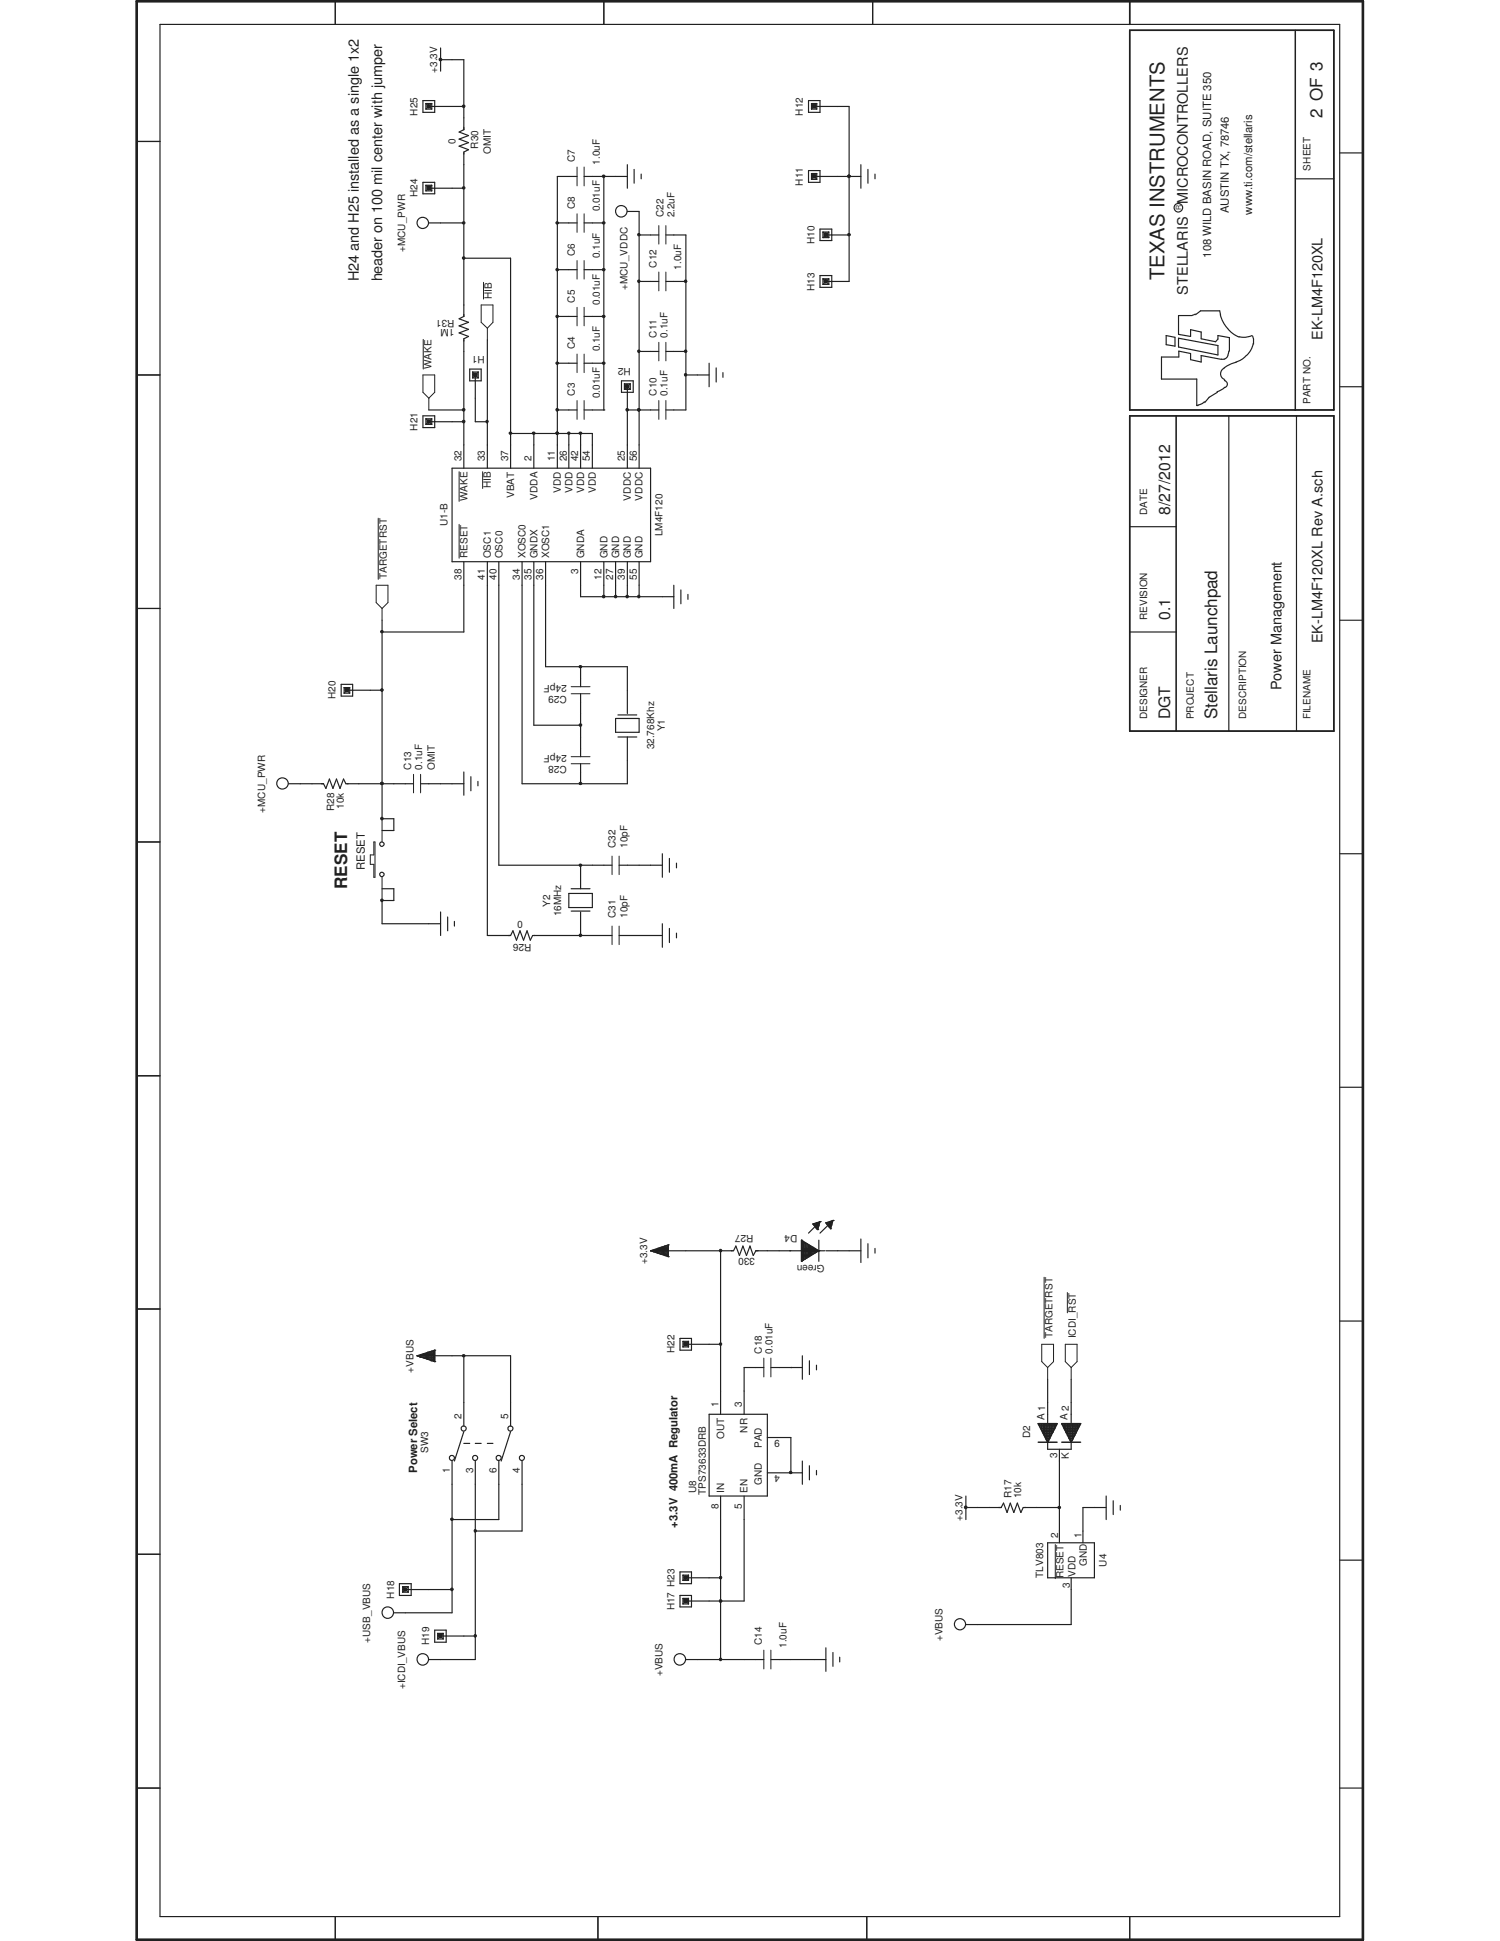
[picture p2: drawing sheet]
<svg xmlns="http://www.w3.org/2000/svg" width="216mm" height="279mm" viewBox="0 0 216 279" stroke-linecap="round" stroke-linejoin="round" font-family="sans-serif">
<g fill="none" stroke="#231f20" stroke-width=".17">
<path d="M23 3.5h169.8v272.4h-169.8zM48.3 .2v3.3M60.9 14.5h1.7v1.7h-1.7zM61.3 14.9v.8M61.3 14.9h.8M61.3 15.7h.8M61.3 14.9l.8 .8M61.7 15.3h5.1M62.1 14.9v.8M62.1 14.9l-.8 .8M63.4 8.6h3.4v10.1l-.7 .3 1.3 .5-1.3 .5 1.3 .5-1.3 .5 1.3 .5-.6 .4v23.7l-.7 .3 1.3 .5-1.3 .5 1.3 .5-1.3 .5 1.3 .5-.6 .4v18.6M63.4 6.9v3.3"/>
<path d="M86.9 .2v3.3M116.4 14.5h1.6v1.7h-1.6zM116.8 14.9v.8M116.8 14.9h.8M116.8 15.7h.8M116.8 14.9l.8 .8M117.2 15.3h5v25.2h-3.3M117.6 14.9v.8M117.6 14.9l-.8 .8M125.6 .2v3.3M19.7 20.4h3.3M60.9 26.2h1.7v1.7h-1.7z"/>
<path d="M61.3 26.7v.8M61.3 26.7h.8M61.3 27.5h.8M61.3 26.7l.8 .8M61.7 32.1h5.1M61.7 27.1h5.1M62.1 26.7v.8M62.1 26.7l-.8 .8M66.8 37.2h6.7v30.2M80.2 32.1h.1M80.2 38.8h.1M80.2 38.8h2.9"/>
<path d="M80.2 32.1h2.9M83.1 25.4h-2.9v42M84.1 38.8h2.8M84.1 32.1h2.8M84.1 25.4h6.2M86.9 38.8h.1M86.9 32.1h.1M86.9 25.4h.1M86.9 25.4v33.6M90.3 23.7v3.4M90.3 30.4h1.7v37M91.3 24.4v2"/>
<path d="M92 33.8h.1M92 33.8h2.8M92.3 25.1v.6M95.8 33.8h2.9v25.2h-2.9M116.4 24.6h1.6v1.6h-1.6zM116.8 25h.8M116.8 25v.8M116.8 25.8h.8M116.8 25l.8 .8M117.2 25.4h6.7M117.6 25v.8M117.6 25l-.8 .8"/>
<path d="M118 33h1.7v1.6h-1.7zM118 39.7h1.7v1.7h-1.7zM118.4 34.2h.9M118.4 33.4v.8M118.4 33.4h.9M118.4 33.4l.9 .8M118.9 33.8h3.3M119.3 33.4v.8M119.3 33.4l-.9 .8M122.2 25.4h.1M122.2 33.8h.1M123.9 23.7v3.4"/>
<path d="M124.9 24.4v2M125.9 25.1v.6M186.4 25.7h5.6M192.8 22h3.4M19.7 54h3.3M60.9 59.9h1.7v1.7h-1.7zM61.7 59h5.1M67.6 53.1h1.7v1.7h-1.7zM68 54.4h.8M68 53.6h.8M68 53.6v.8M68 53.6l.8 .8"/>
<path d="M68.4 54v6.7h1.7M68.8 53.6v.8M68.8 53.6l-.8 .8M70.1 48.9v18.5M80.2 52.3h.1M80.2 45.6h.1M80.2 59h.1M80.2 59h2.9M80.2 52.3h2.9M80.2 45.6h2.9M84.1 59h2.8M84.1 52.3h2.8"/>
<path d="M84.1 45.6h2.8M86.9 59h.1M86.9 52.3h.1M86.9 45.6h.1M89.5 54.8h1.6v1.7h-1.6zM89.9 56h.8M89.9 55.2v.8M89.9 55.2h.8M89.9 55.2l.8 .8M90.3 59h.1M90.3 59h4.5M90.3 55.7v11.7"/>
<path d="M90.7 55.2v.8M90.7 55.2l-.8 .8M92 59h.1M92 50.6h.1M92 40.5h.1M92 50.6h2.8M92 40.5h2.8M95.8 50.6h2.9M95.8 40.5h2.9M98.7 50.6h.1M98.7 40.5h.1M98.7 54h3.4"/>
<path d="M102.1 52.3v3.4M103.1 53v2M104.1 53.6v.7M118.4 40.1v.8M118.4 40.9h.9M118.4 40.1h.9M118.4 40.1l.9 .8M119.3 40.1v.8M119.3 40.1l-.9 .8M167.9 48.3l1.2 .3v1.2l-1.2-.2zM169.3 59.9v45.3M169.6 48.7l5.7 1v1.4l-5.7-1.1z"/>
<path d="M171.6 45.4h-2v2.7l1.8 .3v-.9l1.5 .3v1l2.1 .4 .3-.4v-.5l1.7 .3v1.9M172 45.2l-.4 .2M172.1 45.3l.7-.6h2.8l.1 .6M173.4 57.8l-.5 .4-.5 .1M175.2 56.5l-1.2 .7-.6 .8M175.6 45.3a4.9 4.9 0 0 0 2.8 3.2M175.8 51.7l-2.9-.5v.9l-1.5-.3v-.9l-1.7-.4v.9h-2.5v3.2h5.1v3.8h.2M176.2 53a.88 .88 0 0 0-.5 .8 .88 .88 0 0 0 .5 .8M176.2 54.8a.52 .52 0 0 1 .5 .5 .52 .52 0 0 1-.5 .5M176.2 54.7h.1M176.3 55.8l-.5 .3-.6 .3M176.7 51.1a.74 .74 0 0 1-.9 .6"/>
<path d="M176.9 50.5l-.2 .6M176.9 59.9v45.3M177.9 52.2l-.7 .2-1 .6M179.4 51.2l-.5 .5-1 .4M180.2 48.3l-.9 .2h-.9M180.3 48.4l.1 .4v.7M180.4 49.4l-.3 .8-.7 1M186.6 59.9v45.3M192.8 55.7h3.4M61.3 60.3h.8M61.3 60.3v.8M61.3 61.1h.8"/>
<path d="M61.3 60.3l.8 .8M61.7 60.7h5.1M62.1 60.3v.8M62.1 60.3l-.8 .8M65.1 67.4h28.5v13.5h-28.5zM73.5 62.4h11.8v5M76.8 62.4v5M80.2 62.4h.1M81.9 62.4v5M83.6 62.4v5M162.6 75.8h6.7M19.7 87.6h3.3"/>
<path d="M49.1 98.5h1.7v1.7h-1.7zM49.5 99h.8M49.5 99v.8M49.5 99.8h.8M49.5 99l.8 .8M50 99.4h5M50.3 99v.8M50.3 99l-.8 .8M55 89.3v28.6M66.8 80.9v10.1h-11.8M70.1 80.9v53.8h3.4l.3-.7 .5 1.3 .5-1.3 .6 1.3 .5-1.3 .4 1.3 .4-.6h11.4M71.8 80.9v43.6h16.3"/>
<path d="M75.1 80.9v31.9h15.2v-6.7M76.8 80.9v23.5h6.8M78.5 80.9v15.1h11.8v6.7M83.6 96h.1M83.6 80.9v5h13.4M83.6 96v2.8M83.6 99.9v9M86.9 80.9v5M88.6 85.9h.1M88.6 80.9v5M90.3 80.9v5M92 80.9v5"/>
<path d="M97 84.2v3.4M98 84.9v2M99 85.6v.7M162.6 91h6.7M192.8 89.3h3.4M41.5 112.8h5.1l.3 .7 .5-1.4 .5 1.4 .5-1.4 .5 1.4 .5-1.4 .4 .7h9.7M55 117.9h.1M55 112.8h.1M55 117.9h1.7v1.6h-1.7M60.5 112.8h6.3M66.8 111.1v3.4M67.8 111.8v2"/>
<path d="M68.8 112.5v.6M83.6 112.8h.1M83.6 109.9v2.9M88.6 103.4h3.4v2h-3.4zM88.9 106.1h2.8M88.9 102.9h2.8M19.7 121.2h3.3M55 129.6h.1M55 127.9h1.7v1.7h-1.7M55 129.6v3.4h8.4M63.4 131.3v3.4M64.4 132v2"/>
<path d="M65.4 132.6v.7M81.9 128.6h3.4v2h-3.4zM82.2 127.9h2.7M82.2 131.1h2.7M83.6 124.5h.1M83.6 134.7h.1M83.6 124.5v3.4M83.6 131.3v3.4M89.1 134.7h6.2M89.1 124.5h6.2M95.3 122.9v3.4M95.3 133v3.4"/>
<path d="M96.4 123.6v2M96.4 133.6v2.1M97.4 124.2v.7M97.4 134.3v.7M192.8 122.9h3.4M19.7 154.9h3.3M192.8 156.5h3.4M94 179.9v.2M94.3 179.8v.5M94.5 179.8v.5M94.8 179.7v.7M95 179.6v.9"/>
<path d="M95.3 179.5v1.1M95.5 179.5v1.1M95.8 179.4v1.4M96 179.3v1.5M96.2 179.2h.1M96.2 179.9h-2.1v.3M96.2 179.7h-1.5v.7M96.2 179.5h-1v1.1M96.2 179.4h-.5v1.3M96.2 179.2v1.7M96.2 179.2l-2.6 .8M115.4 178.5h.1"/>
<path d="M115.4 178.5v3.1M115.4 179.5h1.6v1.1h-1.6M115.4 179h.8v2.1h-.8M115.4 178.9h.5v2.4M115.4 178.5l2.5 1.5M115.4 179.9h2.2M115.4 179.7h1.9M115.4 179.4h1.3M115.4 179.2h1M115.4 178.7h.2M115.5 178.6v2.8M115.7 178.7v2.7"/>
<path d="M116 178.9v2.2M116.4 179.2v1.7M116.5 179.2v1.6M116.7 179.4v1.4M116.8 179.5v1.1M117 176.2h.1M117 176.2l.5 .7M117 176.2h.9M117.1 176.4h.8M117.2 176.1v.3M117.2 179.7v.7M117.3 176.1v.5"/>
<path d="M117.3 179.7v.6M117.4 176.7h.4M117.5 179.8v.5M117.5 176.9l.2 .1M117.5 176.9h.3M117.7 177h.1M117.7 176v1M117.7 179.9v.2M117.9 175.9v.6h-.6M117.9 178.5v3.1M118 176h-.5v.9M118 175.9h.1"/>
<path d="M118 175.9l-1.6 1.6M118 175.9l-1 .3M118 175.9l-.3 1.1M118.9 176h.1M118.9 176h.9M118.9 176l.5 .7M119 176.2h.7M119 176v.2M119.2 176.5h.4M119.2 175.9v.5M119.4 176.7h.2M119.4 176.7l.1 .2"/>
<path d="M119.5 176.9h.1M119.5 175.8v1.1M119.7 175.7v.7h-.6M119.7 175.9l-1.7 1.6M119.8 175.9h-.4v.8M119.9 175.7h.1M119.9 175.7l-1 .3M119.9 175.7l-.4 1.2M123.9 178.4v3.3M124.9 179v2.1M125.9 179.7v.7M19.7 188.4h3.3"/>
<path d="M60 195.2h.1M60 195.2h13.5v10.1M60 195.2l2.6 .8M60.2 195.2h.1M60.4 195.1v.2M60.4 195.4h2.2M60.7 195v.4M60.9 194.9v.6M61 195.5h1.6M61.2 194.8v.7M61.4 194.7v.9M61.5 195.7h1.1"/>
<path d="M61.7 194.6v1.1M61.9 194.6v1.2M62 195.9h.6M62.2 194.5v1.4M62.4 194.4v1.6M62.6 196h.1M62.6 194.4h.1M62.6 194.4v1.6M62.6 194.4l-2.6 .8M62.6 194.5h-.5v1.4M62.6 194.6h-1v1.1M62.6 194.9h-1.6v.6"/>
<path d="M62.6 195h-2.1v.4M66.8 195.2v10.1M93.6 180h.1M93.6 180h12l.3-.6 .5 1.3 .5-1.3 .5 1.3 .5-1.3 .5 1.3 .4-.7h9.9M93.6 180l2.6 .9M93.8 180v.1M94.1 180.2h2.1M94.6 180.4h1.6M95.1 180.6h1.1M95.6 180.7h.6M96.2 180.9h.1M97.9 192.7h1.6v1.7h-1.6z"/>
<path d="M98.3 193.1v.8M98.3 193.1h.8M98.3 193.9h.8M98.3 193.1l.8 .8M98.7 193.5h5M99.1 193.1v.8M99.1 193.1l-.8 .8M103.7 180h.1M103.7 180v23.6M109.9 196.9h-2.8v6.7M111 196.9h4.5M113.8 196.9h.1"/>
<path d="M115.4 181.6h.1M115.4 181.4h.3M115.4 181.2h.5M115.4 180.9h1.1M115.4 180.7h1.4M115.4 180.4h1.9M115.4 180.2h2.2M115.5 195.2v3.3M116.5 195.9v2M117.5 196.5v.7M117.9 180h.1M117.9 180l-2.5 1.6"/>
<path d="M118.9 180h5M150.8 198.5v6.4M154.2 198.5v6.4M192.8 190.2h3.4M65.1 210.3v21.9h-8.4M66.8 206.1l-1.4 4.2M66.8 207.8h.8M68.4 210.3v28.6h-6.7M68.4 207.8h.9M70.1 207.8h.9M71.8 210.3v8.4h-6.7M73.5 206.1l-1.4 4.2"/>
<path d="M75.1 210.3v10.1h-6.7M102.1 203.6h8.3v11.7h-8.3zM103.7 215.3v23.6M107.1 215.3v15.2h-8.4M110.4 212h5.1M110.4 206.9h3.4v5.1M113.8 212h.1M115.5 210.3v3.4M116.5 211v2M117.5 211.7v.6M139 217h5.1l.3-.6 .5 1.3 .5-1.3 .5 1.3 .5-1.3 .5 1.3 .4-.7h5.2M139 215.3v3.4"/>
<path d="M150.8 207.6v1h3.4v-1M152.5 208.6v13.5M159.2 217h-3.3v5.1M159.2 215.3v3.4M160.2 216v2M161.2 216.7v.7M19.7 223.7h3.3M57.5 228h1.7v1.7h-1.7zM58 228.4h.8M58 228.4v.8M58 229.2h.8M58 228.4l.8 .8"/>
<path d="M58.3 228.8h6.8M58.8 228.4v.8M58.8 228.4l-.8 .8M62.6 234.7h1.6v1.7h-1.6zM63 235.1h.8M63 235.1v.8M63 235.9h.8M63 235.1l.8 .8M63.4 235.5h5M63.8 235.1v.8M63.8 235.1l-.8 .8M97.9 226.3h1.6v1.7h-1.6z"/>
<path d="M97.9 229.7h1.6v1.6h-1.6zM98.3 230.1h.8M98.3 226.7v.8M98.3 230.1v.8M98.3 230.9h.8M98.3 230.1l.8 .8M98.3 226.7h.8M98.3 227.5h.8M98.3 226.7l.8 .8M98.7 227.1h5M98.7 238.9h11.2M99.1 226.7v.8"/>
<path d="M99.1 230.1v.8M99.1 230.1l-.8 .8M99.1 226.7l-.8 .8M103.7 230.5h.1M111 238.9h7.9M118.9 237.2v3.4M119.9 237.9v2M120.9 238.5v.7M150.8 222.1h6.7v5h-6.7zM154.2 227.1v6.7h-15.2M192.8 224.6h3.4M19.7 257.4h3.3"/>
<path d="M192.8 257.4h3.4M48.3 275.9v3.3M86.1 275.9v3.3M124.8 275.9v3.3M162.6 275.9v3.3"/>
<circle cx="60.9" cy="32.1" r=".82"/>
<circle cx="89.4" cy="30.4" r=".83"/>
<circle cx="169.6" cy="29.9" r=".62"/>
<circle cx="40.7" cy="112.8" r=".82"/>
<circle cx="55" cy="125.9" r=".32"/>
<circle cx="55" cy="121.5" r=".32"/>
<circle cx="65" cy="209.9" r=".37"/>
<circle cx="66.7" cy="205.6" r=".37"/>
<circle cx="68.4" cy="209.9" r=".37"/>
<circle cx="71.8" cy="209.9" r=".37"/>
<circle cx="73.5" cy="205.6" r=".37"/>
<circle cx="75.1" cy="209.9" r=".37"/>
<circle cx="55.8" cy="232.1" r=".83"/>
<circle cx="60.8" cy="238.9" r=".83"/>
<circle cx="97.8" cy="238.9" r=".83"/>
<circle cx="138.2" cy="233.8" r=".81"/>
</g>
<path d="M19.7 .2h176.5v279h-176.5zM63.3 8.5h.2v.1h-.2zM138.9 216.9h.2v.1h-.2z" fill="none" stroke="#231f20" stroke-width=".34"/>
<g fill="none" stroke="#231f20" stroke-width=".21">
<path d="M162.6 4.4h29.4v54.6h-29.4zM162.6 .2v3.3M186.4 4.4v54.6M162.6 59.9h29.4v45.3h-29.4zM149.4 204.9h2.7l-1.3 2.7zM149.4 207.6h2.7M149.6 205.1h2.5M149.6 204.9v.4M149.7 205.4h2.2M149.9 204.9v.9M149.9 205.9h1.8M150 206.1h1.6"/>
<path d="M150.2 204.9v1.4M150.2 206.3h1.2M150.3 206.6h1M150.4 204.9v1.9M150.4 206.8h.8M150.5 207.1h.6M150.6 204.9v2.3M150.7 207.3h.3M150.7 207.5h.2M150.8 204.9v2.7M151.1 204.9v2.2M151.3 204.9v1.7"/>
<path d="M151.6 204.9v1.3M151.8 204.9v.8h-2M152 204.9v.3M152.8 204.9h2.7l-1.3 2.7zM152.8 207.6h2.7M153 205.1h2.4M153 204.9v.3M153.1 205.4h2.2M153.2 205.7h2M153.2 204.9v.8M153.3 205.9h1.7M153.4 206.1h1.5"/>
<path d="M153.4 204.9v1.3M153.5 206.3h1.3M153.6 206.6h1.1M153.7 204.9v1.7M153.8 206.8h.8M153.9 207.1h.6M153.9 204.9v2.2M154 207.3h.3M154.1 207.5h.1M154.1 204.9v2.7M154.4 204.9v2.3M154.6 204.9v1.8"/>
<path d="M154.9 204.9v1.4M155.1 204.9v.9M155.3 204.9v.4"/>
</g>
<g fill="none" stroke="#231f20" stroke-width=".14">
<path d="M83.1 24v2.8M83.1 30.8v2.6M83.1 37.5v2.7M84.1 24v2.8M84.1 30.8v2.6M84.1 37.5v2.7M94.8 32.5v2.6M94.8 39.2v2.7M95.8 32.5v2.6M95.8 39.2v2.7M60.9 54h1.7v2.5l-.9 .8-.8-.8zM60.9 48.9v4.2"/>
<path d="M61.7 57.3v1.7M69.3 43.9h1.7v2.5l-.9 .8-.8-.8zM69.6 40.6v2.5M70.1 47.2v1.7M83.1 44.2v2.7M83.1 51v2.6M83.1 57.7v2.7M84.1 44.2v2.7M84.1 51v2.6M84.1 57.7v2.7M94.8 49.3v2.6M94.8 57.7v2.7"/>
<path d="M95.8 49.3v2.6M95.8 57.7v2.7M54.4 74.6v8.8M66.1 67.9v4.3M66.1 75.5v4.8M69.5 67.9v2.4M54.1 84.2h1.7v2.5l-.8 .9-.9-.9zM55 87.6v1.7M82.2 99.9h2.7M82.2 98.8h2.7M55 117.9v3.3M59.5 111.5v2.6"/>
<path d="M60.5 111.5v2.6M82.2 109.9h2.7M82.2 108.9h2.7M53.8 121.2h.2v5.1h-.2v-1.9h-.5v-1.3h.5zM55 126.3v3.3M88.1 123.2v2.7M88.1 133.3v2.7M89.1 123.2v2.7M89.1 133.3v2.7M109.9 195.5v2.7M111 195.5v2.7M149.9 193.5h1.7v2.5l-.8 .9-.9-.9z"/>
<path d="M150.3 183.9v8.8M150.8 196.9v1.6M153.3 193.5h1.7v2.5l-.8 .9-.9-.9zM153.6 186.1v2.9M154.2 196.9v1.6M109.9 237.5v2.7M111 237.5v2.7M151.9 222.3v4.9"/>
</g>
<g fill="none" stroke="#231f20" stroke-width=".38">
<path d="M61.6 15.2h.2v.2h-.2zM117 15.2h.3v.2h-.3zM61.6 26.9h.2v.3h-.2zM117 25.3h.3v.2h-.3zM118.7 33.6h.2v.3h-.2zM68.3 53.8h.2v.2h-.2zM90.2 55.5h.2v.2h-.2zM118.7 40.4h.2v.2h-.2zM61.6 60.6h.2v.2h-.2zM49.8 99.2h.2v.2h-.2zM98.5 193.4h.3v.2h-.3zM58.2 228.7h.2v.2h-.2z"/>
<path d="M63.2 235.4h.3v.2h-.3zM98.5 230.3h.3v.3h-.3zM98.5 227h.3v.2h-.3z"/>
</g>
<path d="M113.7 211.8h.2v.3h-.2z" fill-rule="evenodd" fill="#231f20"/>
<path d="M113.7 211.8h.2v.3h-.2z" fill="none" stroke="#231f20" stroke-width=".14"/>
<path d="M103.6 179.9h.2v.2l-.1 .1-.1-.1z" fill-rule="evenodd" fill="#231f20"/>
<path d="M103.6 179.9h.2v.2l-.1 .1-.1-.1z" fill="none" stroke="#231f20" stroke-width=".14"/>
<path d="M103.6 230.3h.2v.3h-.2z" fill-rule="evenodd" fill="#231f20"/>
<path d="M103.6 230.3h.2v.3h-.2z" fill="none" stroke="#231f20" stroke-width=".14"/>
<path d="M103.6 238.7h.2v.3l-.1 .1-.1-.1z" fill-rule="evenodd" fill="#231f20"/>
<path d="M103.6 238.7h.2v.3l-.1 .1-.1-.1z" fill="none" stroke="#231f20" stroke-width=".14"/>
<path d="M80.1 62.2h.2v.3h-.2z" fill-rule="evenodd" fill="#231f20"/>
<path d="M80.1 62.2h.2v.3h-.2z" fill="none" stroke="#231f20" stroke-width=".14"/>
<path d="M81.7 62.2h.3v.3h-.3z" fill-rule="evenodd" fill="#231f20"/>
<path d="M81.7 62.2h.3v.3h-.3z" fill="none" stroke="#231f20" stroke-width=".14"/>
<path d="M83.4 62.2h.3v.3h-.3z" fill-rule="evenodd" fill="#231f20"/>
<path d="M83.4 62.2h.3v.3h-.3z" fill="none" stroke="#231f20" stroke-width=".14"/>
<path d="M91.8 58.9h.3v.2l-.2 .1-.1-.1z" fill-rule="evenodd" fill="#231f20"/>
<path d="M91.8 58.9h.3v.2l-.2 .1-.1-.1z" fill="none" stroke="#231f20" stroke-width=".14"/>
<path d="M86.8 85.7h.2v.3l-.1 .1-.1-.1z" fill-rule="evenodd" fill="#231f20"/>
<path d="M86.8 85.7h.2v.3l-.1 .1-.1-.1z" fill="none" stroke="#231f20" stroke-width=".14"/>
<path d="M88.5 85.7h.2v.3l-.1 .1-.1-.1z" fill-rule="evenodd" fill="#231f20"/>
<path d="M88.5 85.7h.2v.3l-.1 .1-.1-.1z" fill="none" stroke="#231f20" stroke-width=".14"/>
<path d="M90.1 85.7h.3v.3l-.1 .1-.2-.1z" fill-rule="evenodd" fill="#231f20"/>
<path d="M90.1 85.7h.3v.3l-.1 .1-.2-.1z" fill="none" stroke="#231f20" stroke-width=".14"/>
<path d="M91.8 85.7h.3v.3l-.2 .1-.1-.1z" fill-rule="evenodd" fill="#231f20"/>
<path d="M91.8 85.7h.3v.3l-.2 .1-.1-.1z" fill="none" stroke="#231f20" stroke-width=".14"/>
<path d="M80.1 62.2h.2v.3h-.2z" fill-rule="evenodd" fill="#231f20"/>
<path d="M80.1 62.2h.2v.3h-.2z" fill="none" stroke="#231f20" stroke-width=".14"/>
<path d="M98.5 53.8h.3v.3h-.1h-.2z" fill-rule="evenodd" fill="#231f20"/>
<path d="M98.5 53.8h.3v.3h-.1h-.2z" fill="none" stroke="#231f20" stroke-width=".14"/>
<path d="M80.1 52.1h.2v.3h-.2z" fill-rule="evenodd" fill="#231f20"/>
<path d="M80.1 52.1h.2v.3h-.2z" fill="none" stroke="#231f20" stroke-width=".14"/>
<path d="M80.1 45.4h.2v.3h-.2z" fill-rule="evenodd" fill="#231f20"/>
<path d="M80.1 45.4h.2v.3h-.2z" fill="none" stroke="#231f20" stroke-width=".14"/>
<path d="M80.1 58.9h.2v.2l-.1 .1-.1-.1z" fill-rule="evenodd" fill="#231f20"/>
<path d="M80.1 58.9h.2v.2l-.1 .1-.1-.1z" fill="none" stroke="#231f20" stroke-width=".14"/>
<path d="M86.8 52.1h.2v.3h-.2z" fill-rule="evenodd" fill="#231f20"/>
<path d="M86.8 52.1h.2v.3h-.2z" fill="none" stroke="#231f20" stroke-width=".14"/>
<path d="M86.8 45.4h.2v.3h-.2z" fill-rule="evenodd" fill="#231f20"/>
<path d="M86.8 45.4h.2v.3h-.2z" fill="none" stroke="#231f20" stroke-width=".14"/>
<path d="M86.8 38.7h.2v.2h-.2z" fill-rule="evenodd" fill="#231f20"/>
<path d="M86.8 38.7h.2v.2h-.2z" fill="none" stroke="#231f20" stroke-width=".14"/>
<path d="M86.8 32h.2v.2h-.2z" fill-rule="evenodd" fill="#231f20"/>
<path d="M86.8 32h.2v.2h-.2z" fill="none" stroke="#231f20" stroke-width=".14"/>
<path d="M80.1 38.7h.2v.2h-.2z" fill-rule="evenodd" fill="#231f20"/>
<path d="M80.1 38.7h.2v.2h-.2z" fill="none" stroke="#231f20" stroke-width=".14"/>
<path d="M91.8 58.9h.3v.2l-.2 .1-.1-.1z" fill-rule="evenodd" fill="#231f20"/>
<path d="M91.8 58.9h.3v.2l-.2 .1-.1-.1z" fill="none" stroke="#231f20" stroke-width=".14"/>
<path d="M91.8 50.4h.3v.3l-.2 .1-.1-.1z" fill-rule="evenodd" fill="#231f20"/>
<path d="M91.8 50.4h.3v.3l-.2 .1-.1-.1z" fill="none" stroke="#231f20" stroke-width=".14"/>
<path d="M66.6 37h.3v.3h-.2h-.1z" fill-rule="evenodd" fill="#231f20"/>
<path d="M66.6 37h.3v.3h-.2h-.1z" fill="none" stroke="#231f20" stroke-width=".14"/>
<path d="M66.6 58.9h.3v.2l-.2 .1-.1-.1z" fill-rule="evenodd" fill="#231f20"/>
<path d="M66.6 58.9h.3v.2l-.2 .1-.1-.1z" fill="none" stroke="#231f20" stroke-width=".14"/>
<path d="M83.4 104.2h.3v.3l-.2 .1-.1-.1z" fill-rule="evenodd" fill="#231f20"/>
<path d="M83.4 104.2h.3v.3l-.2 .1-.1-.1z" fill="none" stroke="#231f20" stroke-width=".14"/>
<path d="M83.4 124.4h.3v.3h-.3z" fill-rule="evenodd" fill="#231f20"/>
<path d="M83.4 124.4h.3v.3h-.3z" fill="none" stroke="#231f20" stroke-width=".14"/>
<path d="M54.8 112.6h.3v.3h-.3z" fill-rule="evenodd" fill="#231f20"/>
<path d="M54.8 112.6h.3v.3h-.3z" fill="none" stroke="#231f20" stroke-width=".14"/>
<path d="M54.8 129.5h.3v.2l-.2 .1-.1-.1z" fill-rule="evenodd" fill="#231f20"/>
<path d="M54.8 129.5h.3v.2l-.2 .1-.1-.1z" fill="none" stroke="#231f20" stroke-width=".14"/>
<path d="M54.8 117.7h.3v.3h-.2h-.1z" fill-rule="evenodd" fill="#231f20"/>
<path d="M54.8 117.7h.3v.3h-.2h-.1z" fill="none" stroke="#231f20" stroke-width=".14"/>
<path d="M54.8 90.8h.3v.2h-.3z" fill-rule="evenodd" fill="#231f20"/>
<path d="M54.8 90.8h.3v.2h-.3z" fill="none" stroke="#231f20" stroke-width=".14"/>
<path d="M98.5 50.4h.3v.3l-.1 .1-.2-.1z" fill-rule="evenodd" fill="#231f20"/>
<path d="M98.5 50.4h.3v.3l-.1 .1-.2-.1z" fill="none" stroke="#231f20" stroke-width=".14"/>
<path d="M54.8 112.6h.3v.3h-.3z" fill-rule="evenodd" fill="#231f20"/>
<path d="M54.8 112.6h.3v.3h-.3z" fill="none" stroke="#231f20" stroke-width=".14"/>
<path d="M90.1 58.9h.3v.2l-.1 .1-.2-.1z" fill-rule="evenodd" fill="#231f20"/>
<path d="M90.1 58.9h.3v.2l-.1 .1-.2-.1z" fill="none" stroke="#231f20" stroke-width=".14"/>
<path d="M103.6 230.3h.2v.3h-.2z" fill-rule="evenodd" fill="#231f20"/>
<path d="M103.6 230.3h.2v.3h-.2z" fill="none" stroke="#231f20" stroke-width=".14"/>
<path d="M54.8 99.2h.3v.3h-.2h-.1z" fill-rule="evenodd" fill="#231f20"/>
<path d="M54.8 99.2h.3v.3h-.2h-.1z" fill="none" stroke="#231f20" stroke-width=".14"/>
<path d="M83.4 95.8h.3v.3h-.3z" fill-rule="evenodd" fill="#231f20"/>
<path d="M83.4 95.8h.3v.3h-.3z" fill="none" stroke="#231f20" stroke-width=".14"/>
<path d="M83.4 112.6h.3v.3h-.3z" fill-rule="evenodd" fill="#231f20"/>
<path d="M83.4 112.6h.3v.3h-.3z" fill="none" stroke="#231f20" stroke-width=".14"/>
<path d="M66.6 60.5h.3v.3l-.2 .1-.1-.1z" fill-rule="evenodd" fill="#231f20"/>
<path d="M66.6 60.5h.3v.3l-.2 .1-.1-.1z" fill="none" stroke="#231f20" stroke-width=".14"/>
<path d="M66.6 195h.3v.3h-.3z" fill-rule="evenodd" fill="#231f20"/>
<path d="M66.6 195h.3v.3h-.3z" fill="none" stroke="#231f20" stroke-width=".14"/>
<path d="M68.3 235.3h.2v.3l-.1 .1-.1-.1z" fill-rule="evenodd" fill="#231f20"/>
<path d="M68.3 235.3h.2v.3l-.1 .1-.1-.1z" fill="none" stroke="#231f20" stroke-width=".14"/>
<path d="M68.3 220.2h.2v.3l-.1 .1-.1-.1z" fill-rule="evenodd" fill="#231f20"/>
<path d="M68.3 220.2h.2v.3l-.1 .1-.1-.1z" fill="none" stroke="#231f20" stroke-width=".14"/>
<path d="M64.9 228.7h.3v.2l-.2 .1-.1-.1z" fill-rule="evenodd" fill="#231f20"/>
<path d="M64.9 228.7h.3v.2l-.2 .1-.1-.1z" fill="none" stroke="#231f20" stroke-width=".14"/>
<path d="M64.9 218.6h.3v.2h-.3z" fill-rule="evenodd" fill="#231f20"/>
<path d="M64.9 218.6h.3v.2h-.3z" fill="none" stroke="#231f20" stroke-width=".14"/>
<path d="M91.8 33.6h.3v.3h-.3z" fill-rule="evenodd" fill="#231f20"/>
<path d="M91.8 33.6h.3v.3h-.3z" fill="none" stroke="#231f20" stroke-width=".14"/>
<path d="M103.6 227h.2v.2l-.1 .1-.1-.1z" fill-rule="evenodd" fill="#231f20"/>
<path d="M103.6 227h.2v.2l-.1 .1-.1-.1z" fill="none" stroke="#231f20" stroke-width=".14"/>
<path d="M103.6 193.3h.2v.3l-.1 .1-.1-.1z" fill-rule="evenodd" fill="#231f20"/>
<path d="M103.6 193.3h.2v.3l-.1 .1-.1-.1z" fill="none" stroke="#231f20" stroke-width=".14"/>
<path d="M83.4 134.5h.3v.3h-.2h-.1z" fill-rule="evenodd" fill="#231f20"/>
<path d="M83.4 134.5h.3v.3h-.2h-.1z" fill="none" stroke="#231f20" stroke-width=".14"/>
<path d="M122.1 25.2h.2v.3l-.1 .1-.1-.1z" fill-rule="evenodd" fill="#231f20"/>
<path d="M122.1 25.2h.2v.3l-.1 .1-.1-.1z" fill="none" stroke="#231f20" stroke-width=".14"/>
<path d="M122.1 33.6h.2v.3h-.2z" fill-rule="evenodd" fill="#231f20"/>
<path d="M122.1 33.6h.2v.3h-.2z" fill="none" stroke="#231f20" stroke-width=".14"/>
<path d="M122.1 25.2h.2v.3l-.1 .1-.1-.1z" fill-rule="evenodd" fill="#231f20"/>
<path d="M122.1 25.2h.2v.3l-.1 .1-.1-.1z" fill="none" stroke="#231f20" stroke-width=".14"/>
<path d="M76.7 62.2h.2v.3h-.2z" fill-rule="evenodd" fill="#231f20"/>
<path d="M76.7 62.2h.2v.3h-.2z" fill="none" stroke="#231f20" stroke-width=".14"/>
<path d="M73.3 62.2h.3v.3h-.3z" fill-rule="evenodd" fill="#231f20"/>
<path d="M73.3 62.2h.3v.3h-.3z" fill="none" stroke="#231f20" stroke-width=".14"/>
<path d="M66.6 32h.3v.2h-.3z" fill-rule="evenodd" fill="#231f20"/>
<path d="M66.6 32h.3v.2h-.3z" fill="none" stroke="#231f20" stroke-width=".14"/>
<path d="M66.6 26.9h.3v.3h-.3z" fill-rule="evenodd" fill="#231f20"/>
<path d="M66.6 26.9h.3v.3h-.3z" fill="none" stroke="#231f20" stroke-width=".14"/>
<path d="M66.6 15.2h.3v.2l-.2 .1-.1-.1z" fill-rule="evenodd" fill="#231f20"/>
<path d="M66.6 15.2h.3v.2l-.2 .1-.1-.1z" fill="none" stroke="#231f20" stroke-width=".14"/>
<path d="M70 60.5h.2v.3l-.1 .1-.1-.1z" fill-rule="evenodd" fill="#231f20"/>
<path d="M70 60.5h.2v.3l-.1 .1-.1-.1z" fill="none" stroke="#231f20" stroke-width=".14"/>
<path d="M152.3 216.9h.3v.2h-.3z" fill-rule="evenodd" fill="#231f20"/>
<path d="M152.3 216.9h.3v.2h-.3z" fill="none" stroke="#231f20" stroke-width=".14"/>
<path d="M98.5 40.4h.3v.2l-.1 .1-.2-.1z" fill-rule="evenodd" fill="#231f20"/>
<path d="M98.5 40.4h.3v.2l-.1 .1-.2-.1z" fill="none" stroke="#231f20" stroke-width=".14"/>
<path d="M91.8 40.4h.3v.2l-.2 .1-.1-.1z" fill-rule="evenodd" fill="#231f20"/>
<path d="M91.8 40.4h.3v.2l-.2 .1-.1-.1z" fill="none" stroke="#231f20" stroke-width=".14"/>
<path d="M86.8 25.2h.2v.3l-.1 .1-.1-.1z" fill-rule="evenodd" fill="#231f20"/>
<path d="M86.8 25.2h.2v.3l-.1 .1-.1-.1z" fill="none" stroke="#231f20" stroke-width=".14"/>
<path d="M80.1 32h.2v.2h-.2z" fill-rule="evenodd" fill="#231f20"/>
<path d="M80.1 32h.2v.2h-.2z" fill="none" stroke="#231f20" stroke-width=".14"/>
<text font-size="2.9" fill="#231f20" x="167.6" y="40.3" transform="rotate(-90 167.6 40.3)">TEXAS INSTRUMENTS</text>
<g font-size="2.5" fill="#231f20">
<text x="190.3" y="17" transform="rotate(-90 190.3 17)">2 OF 3</text>
<text x="175.2" y="103.5" transform="rotate(-90 175.2 103.5)">Stellaris Launchpad</text>
<text x="50" y="128" transform="rotate(-90 50 128)">RESET</text>
</g>
<g font-size="2.3" fill="#231f20">
<text x="168.4" y="74.1" transform="rotate(-90 168.4 74.1)">8/27/2012</text>
<text x="168.4" y="89.3" transform="rotate(-90 168.4 89.3)">0.1</text>
<text x="168.4" y="103.5" transform="rotate(-90 168.4 103.5)">DGT</text>
</g>
<g font-size="2.1" fill="#231f20">
<text x="171" y="29.4" transform="rotate(-90 171 29.4)">MICROCONTROLLERS</text>
<text x="51.6" y="40.5" transform="rotate(-90 51.6 40.5)">H24 and H25 installed as a single 1x2</text>
<text x="55" y="40.5" transform="rotate(-90 55 40.5)">header on 100 mil center with jumper</text>
<text x="171" y="42.4" transform="rotate(-90 171 42.4)">STELLARIS</text>
<text x="190.3" y="48.9" transform="rotate(-90 190.3 48.9)">EK-LM4F120XL</text>
<text x="190.3" y="92.6" transform="rotate(-90 190.3 92.6)">EK-LM4F120XL Rev A.sch</text>
<text x="184.4" y="99.4" transform="rotate(-90 184.4 99.4)">Power Management</text>
</g>
<g font-size="1.6" fill="#231f20">
<text x="176.9" y="30.7" transform="rotate(-90 176.9 30.7)">AUSTIN TX, 78746</text>
<text x="180.2" y="30.9" transform="rotate(-90 180.2 30.9)">www.ti.com/stellaris</text>
<text x="174.3" y="37.1" transform="rotate(-90 174.3 37.1)">108 WILD BASIN ROAD, SUITE 350</text>
<text x="52.5" y="125.3" transform="rotate(-90 52.5 125.3)">RESET</text>
<text x="60" y="212" transform="rotate(-90 60 212)">Power Select</text>
<text x="97.5" y="219.9" transform="rotate(-90 97.5 219.9)">+3.3V 400mA Regulator</text>
</g>
<g font-size="1.4" fill="#231f20">
<text x="62.9" y="10.5" transform="rotate(-90 62.9 10.5)">+3.3V</text>
<text x="60.1" y="16.6" transform="rotate(-90 60.1 16.6)">H25</text>
<text x="115.6" y="16.6" transform="rotate(-90 115.6 16.6)">H12</text>
<text x="65.6" y="20.8" transform="rotate(-90 65.6 20.8)">0</text>
<text x="68.8" y="21.4" transform="rotate(-90 68.8 21.4)">R30</text>
<text x="70.7" y="22.1" transform="rotate(-90 70.7 22.1)">OMIT</text>
<text x="82.7" y="23.4" transform="rotate(-90 82.7 23.4)">C7</text>
<text x="86.3" y="23.7" transform="rotate(-90 86.3 23.7)">1.0uF</text>
<text x="60.1" y="28.4" transform="rotate(-90 60.1 28.4)">H24</text>
<text x="115.6" y="26.7" transform="rotate(-90 115.6 26.7)">H11</text>
<text x="188.6" y="24.6" transform="rotate(-90 188.6 24.6)">SHEET</text>
<text x="82.7" y="30.1" transform="rotate(-90 82.7 30.1)">C8</text>
<text x="86.3" y="30.4" transform="rotate(-90 86.3 30.4)">0.01uF</text>
<text x="95.5" y="31.3" transform="rotate(-90 95.5 31.3)">C22</text>
<text x="97.1" y="31.3" transform="rotate(-90 97.1 31.3)">2.2uF</text>
<text x="117.2" y="35.1" transform="rotate(-90 117.2 35.1)">H10</text>
<text x="58.3" y="36.3" transform="rotate(-90 58.3 36.3)">+MCU_PWR</text>
<text x="82.7" y="36.8" transform="rotate(-90 82.7 36.8)">C6</text>
<text x="86.3" y="37.2" transform="rotate(-90 86.3 37.2)">0.1uF</text>
<text x="90.3" y="41.7" transform="rotate(-90 90.3 41.7)">+MCU_VDDC</text>
<text x="94.5" y="38.5" transform="rotate(-90 94.5 38.5)">C12</text>
<text x="98" y="38.8" transform="rotate(-90 98 38.8)">1.0uF</text>
<text x="117.2" y="41.9" transform="rotate(-90 117.2 41.9)">H13</text>
<text x="65.4" y="46" transform="rotate(-180 65.4 46)">R31</text>
<text x="65.4" y="47.4" transform="rotate(-180 65.4 47.4)">1M</text>
<text x="70.8" y="43.1" transform="rotate(-90 70.8 43.1)">HIB</text>
<text x="82.7" y="43.6" transform="rotate(-90 82.7 43.6)">C5</text>
<text x="86.3" y="43.9" transform="rotate(-90 86.3 43.9)">0.01uF</text>
<text x="62.1" y="53.1" transform="rotate(-90 62.1 53.1)">WAKE</text>
<text x="69.8" y="51.3" transform="rotate(-180 69.8 51.3)">H1</text>
<text x="82.7" y="50.2" transform="rotate(-90 82.7 50.2)">C4</text>
<text x="86.3" y="50.6" transform="rotate(-90 86.3 50.6)">0.1uF</text>
<text x="90.8" y="53" transform="rotate(-180 90.8 53)">H2</text>
<text x="94.5" y="48.6" transform="rotate(-90 94.5 48.6)">C11</text>
<text x="96.1" y="48.6" transform="rotate(-90 96.1 48.6)">0.1uF</text>
<text x="82.7" y="57" transform="rotate(-90 82.7 57)">C3</text>
<text x="86.3" y="57.3" transform="rotate(-90 86.3 57.3)">0.01uF</text>
<text x="94.5" y="57" transform="rotate(-90 94.5 57)">C10</text>
<text x="96.1" y="57" transform="rotate(-90 96.1 57)">0.1uF</text>
<text x="188.6" y="58.2" transform="rotate(-90 188.6 58.2)">PART NO.</text>
<text x="60.1" y="62" transform="rotate(-90 60.1 62)">H21</text>
<text x="66.4" y="66.4" transform="rotate(-90 66.4 66.4)">32</text>
<text x="69.8" y="66.4" transform="rotate(-90 69.8 66.4)">33</text>
<text x="70.7" y="70.3" transform="rotate(-90 70.7 70.3)">HIB</text>
<text x="73.2" y="66.4" transform="rotate(-90 73.2 66.4)">37</text>
<text x="74" y="71.7" transform="rotate(-90 74 71.7)">VBAT</text>
<text x="76.5" y="66.4" transform="rotate(-90 76.5 66.4)">2</text>
<text x="77.3" y="72" transform="rotate(-90 77.3 72)">VDDA</text>
<text x="79.8" y="66.4" transform="rotate(-90 79.8 66.4)">11</text>
<text x="80.7" y="71" transform="rotate(-90 80.7 71)">VDD</text>
<text x="81.6" y="66.4" transform="rotate(-90 81.6 66.4)">26</text>
<text x="82.4" y="71" transform="rotate(-90 82.4 71)">VDD</text>
<text x="83.2" y="66.4" transform="rotate(-90 83.2 66.4)">42</text>
<text x="84.1" y="71" transform="rotate(-90 84.1 71)">VDD</text>
<text x="84.9" y="66.4" transform="rotate(-90 84.9 66.4)">54</text>
<text x="85.8" y="71" transform="rotate(-90 85.8 71)">VDD</text>
<text x="90" y="66.4" transform="rotate(-90 90 66.4)">25</text>
<text x="91.7" y="66.4" transform="rotate(-90 91.7 66.4)">56</text>
<text x="64.4" y="75.8" transform="rotate(-90 64.4 75.8)">U1-B</text>
<text x="67.3" y="72.2" transform="rotate(-90 67.3 72.2)">WAKE</text>
<text x="90.8" y="72.1" transform="rotate(-90 90.8 72.1)">VDDC</text>
<text x="92.5" y="72.1" transform="rotate(-90 92.5 72.1)">VDDC</text>
<text x="95.4" y="77.2" transform="rotate(-90 95.4 77.2)">LM4F120</text>
<text x="165.1" y="74.1" transform="rotate(-90 165.1 74.1)">DATE</text>
<text x="55.7" y="83.4" transform="rotate(-90 55.7 83.4)">TARGETRST</text>
<text x="66.4" y="83.5" transform="rotate(-90 66.4 83.5)">38</text>
<text x="67.3" y="80.3" transform="rotate(-90 67.3 80.3)">RESET</text>
<text x="69.8" y="83.5" transform="rotate(-90 69.8 83.5)">41</text>
<text x="70.7" y="80.3" transform="rotate(-90 70.7 80.3)">OSC1</text>
<text x="71.5" y="83.5" transform="rotate(-90 71.5 83.5)">40</text>
<text x="72.3" y="80.3" transform="rotate(-90 72.3 80.3)">OSC0</text>
<text x="74.8" y="83.5" transform="rotate(-90 74.8 83.5)">34</text>
<text x="75.6" y="80.3" transform="rotate(-90 75.6 80.3)">XOSC0</text>
<text x="76.5" y="83.5" transform="rotate(-90 76.5 83.5)">35</text>
<text x="77.3" y="80.3" transform="rotate(-90 77.3 80.3)">GNDX</text>
<text x="78.2" y="83.5" transform="rotate(-90 78.2 83.5)">36</text>
<text x="79" y="80.3" transform="rotate(-90 79 80.3)">XOSC1</text>
<text x="83.2" y="82.7" transform="rotate(-90 83.2 82.7)">3</text>
<text x="84.1" y="80.3" transform="rotate(-90 84.1 80.3)">GNDA</text>
<text x="86.6" y="83.5" transform="rotate(-90 86.6 83.5)">12</text>
<text x="87.4" y="80.3" transform="rotate(-90 87.4 80.3)">GND</text>
<text x="88.3" y="83.5" transform="rotate(-90 88.3 83.5)">27</text>
<text x="89.1" y="80.3" transform="rotate(-90 89.1 80.3)">GND</text>
<text x="90" y="83.5" transform="rotate(-90 90 83.5)">39</text>
<text x="90.8" y="80.3" transform="rotate(-90 90.8 80.3)">GND</text>
<text x="91.7" y="83.5" transform="rotate(-90 91.7 83.5)">55</text>
<text x="92.5" y="80.3" transform="rotate(-90 92.5 80.3)">GND</text>
<text x="165.1" y="89.3" transform="rotate(-90 165.1 89.3)">REVISION</text>
<text x="48.3" y="100.7" transform="rotate(-90 48.3 100.7)">H20</text>
<text x="81.6" y="100.2" transform="rotate(-180 81.6 100.2)">C29</text>
<text x="81.6" y="98.6" transform="rotate(-180 81.6 98.6)">24pF</text>
<text x="94.1" y="107.9" transform="rotate(-90 94.1 107.9)">32.768Khz</text>
<text x="95.7" y="105.3" transform="rotate(-90 95.7 105.3)">Y1</text>
<text x="165.1" y="103.5" transform="rotate(-90 165.1 103.5)">DESIGNER</text>
<text x="171.8" y="103.5" transform="rotate(-90 171.8 103.5)">PROJECT</text>
<text x="179.4" y="103.5" transform="rotate(-90 179.4 103.5)">DESCRIPTION</text>
<text x="188.6" y="103.5" transform="rotate(-90 188.6 103.5)">FILENAME</text>
<text x="59.2" y="110.8" transform="rotate(-90 59.2 110.8)">C13</text>
<text x="60.7" y="110.8" transform="rotate(-90 60.7 110.8)">0.1uF</text>
<text x="62.6" y="110.8" transform="rotate(-90 62.6 110.8)">OMIT</text>
<text x="81.6" y="110.3" transform="rotate(-180 81.6 110.3)">C28</text>
<text x="81.6" y="108.7" transform="rotate(-180 81.6 108.7)">24pF</text>
<text x="38.2" y="117" transform="rotate(-90 38.2 117)">+MCU_PWR</text>
<text x="48.1" y="116.8" transform="rotate(-90 48.1 116.8)">R28</text>
<text x="49.5" y="116.5" transform="rotate(-90 49.5 116.5)">10k</text>
<text x="88.6" y="122" transform="rotate(-90 88.6 122)">C32</text>
<text x="90.3" y="122" transform="rotate(-90 90.3 122)">10pF</text>
<text x="79.2" y="130.5" transform="rotate(-90 79.2 130.5)">Y2</text>
<text x="80.8" y="131.9" transform="rotate(-90 80.8 131.9)">16MHz</text>
<text x="75.3" y="132.6" transform="rotate(-180 75.3 132.6)">0</text>
<text x="76.5" y="135.8" transform="rotate(-180 76.5 135.8)">R26</text>
<text x="88.6" y="132.1" transform="rotate(-90 88.6 132.1)">C31</text>
<text x="90.3" y="132.1" transform="rotate(-90 90.3 132.1)">10pF</text>
<text x="108.5" y="177.8" transform="rotate(-180 108.5 177.8)">R27</text>
<text x="114.8" y="177.8" transform="rotate(-180 114.8 177.8)">D4</text>
<text x="93.1" y="181.9" transform="rotate(-90 93.1 181.9)">+3.3V</text>
<text x="108.7" y="181.1" transform="rotate(-180 108.7 181.1)">330</text>
<text x="118.7" y="182.1" transform="rotate(-180 118.7 182.1)">Green</text>
<text x="59.5" y="197.6" transform="rotate(-90 59.5 197.6)">+VBUS</text>
<text x="97.1" y="194.8" transform="rotate(-90 97.1 194.8)">H22</text>
<text x="109.6" y="194.9" transform="rotate(-90 109.6 194.9)">C18</text>
<text x="111.2" y="194.9" transform="rotate(-90 111.2 194.9)">0.01uF</text>
<text x="151.5" y="192.7" transform="rotate(-90 151.5 192.7)">TARGETRST</text>
<text x="154.9" y="192.7" transform="rotate(-90 154.9 192.7)">ICDI_RST</text>
<text x="103.4" y="202.6" transform="rotate(-90 103.4 202.6)">1</text>
<text x="106.8" y="202.6" transform="rotate(-90 106.8 202.6)">3</text>
<text x="61.6" y="209.1" transform="rotate(-90 61.6 209.1)">SW3</text>
<text x="66.4" y="204.3" transform="rotate(-90 66.4 204.3)">2</text>
<text x="73.2" y="204.3" transform="rotate(-90 73.2 204.3)">5</text>
<text x="104.2" y="207.1" transform="rotate(-90 104.2 207.1)">OUT</text>
<text x="107.6" y="206.2" transform="rotate(-90 107.6 206.2)">NR</text>
<text x="109.6" y="208.4" transform="rotate(-90 109.6 208.4)">PAD</text>
<text x="112.3" y="207.3" transform="rotate(-180 112.3 207.3)">9</text>
<text x="148.3" y="207" transform="rotate(-90 148.3 207)">D2</text>
<text x="150.3" y="204.4" transform="rotate(-90 150.3 204.4)">A 1</text>
<text x="152.1" y="209.9" transform="rotate(-90 152.1 209.9)">3</text>
<text x="153.7" y="204.4" transform="rotate(-90 153.7 204.4)">A 2</text>
<text x="153.8" y="210" transform="rotate(-90 153.8 210)">K</text>
<text x="64.7" y="212.1" transform="rotate(-90 64.7 212.1)">1</text>
<text x="68.1" y="212.1" transform="rotate(-90 68.1 212.1)">3</text>
<text x="71.5" y="212.1" transform="rotate(-90 71.5 212.1)">6</text>
<text x="74.8" y="212.1" transform="rotate(-90 74.8 212.1)">4</text>
<text x="100.2" y="214.9" transform="rotate(-90 100.2 214.9)">U8</text>
<text x="101.6" y="215.2" transform="rotate(-90 101.6 215.2)">TPS73633DRB</text>
<text x="104.2" y="214.8" transform="rotate(-90 104.2 214.8)">IN</text>
<text x="107.6" y="214.8" transform="rotate(-90 107.6 214.8)">EN</text>
<text x="109.6" y="213.7" transform="rotate(-90 109.6 213.7)">GND</text>
<text x="112.3" y="212.3" transform="rotate(-180 112.3 212.3)">4</text>
<text x="145.6" y="215.7" transform="rotate(-90 145.6 215.7)">R17</text>
<text x="147" y="215.7" transform="rotate(-90 147 215.7)">10k</text>
<text x="103.4" y="217.2" transform="rotate(-90 103.4 217.2)">8</text>
<text x="106.8" y="217.2" transform="rotate(-90 106.8 217.2)">5</text>
<text x="138.5" y="218.9" transform="rotate(-90 138.5 218.9)">+3.3V</text>
<text x="152.3" y="221.4" transform="rotate(-90 152.3 221.4)">2</text>
<text x="155.7" y="221.4" transform="rotate(-90 155.7 221.4)">1</text>
<text x="150.2" y="227.1" transform="rotate(-90 150.2 227.1)">TLV803</text>
<text x="153.1" y="227.2" transform="rotate(-90 153.1 227.2)">RESET</text>
<text x="154.8" y="227" transform="rotate(-90 154.8 227)">VDD</text>
<text x="156.4" y="225.4" transform="rotate(-90 156.4 225.4)">GND</text>
<text x="159.3" y="225.5" transform="rotate(-90 159.3 225.5)">U4</text>
<text x="56.7" y="230.1" transform="rotate(-90 56.7 230.1)">H18</text>
<text x="97.1" y="231.8" transform="rotate(-90 97.1 231.8)">H17 H23</text>
<text x="154" y="228.6" transform="rotate(-90 154 228.6)">3</text>
<text x="53.3" y="236.5" transform="rotate(-90 53.3 236.5)">+USB_VBUS</text>
<text x="61.8" y="236.8" transform="rotate(-90 61.8 236.8)">H19</text>
<text x="109.6" y="236.9" transform="rotate(-90 109.6 236.9)">C14</text>
<text x="113.2" y="237.2" transform="rotate(-90 113.2 237.2)">1.0uF</text>
<text x="135.7" y="236.3" transform="rotate(-90 135.7 236.3)">+VBUS</text>
<text x="58.3" y="243.2" transform="rotate(-90 58.3 243.2)">+ICDI_VBUS</text>
<text x="95.3" y="241.3" transform="rotate(-90 95.3 241.3)">+VBUS</text>
</g>
<text font-size="1" fill="#231f20" x="170" y="30.2" transform="rotate(-90 170 30.2)">R</text>
</svg>
